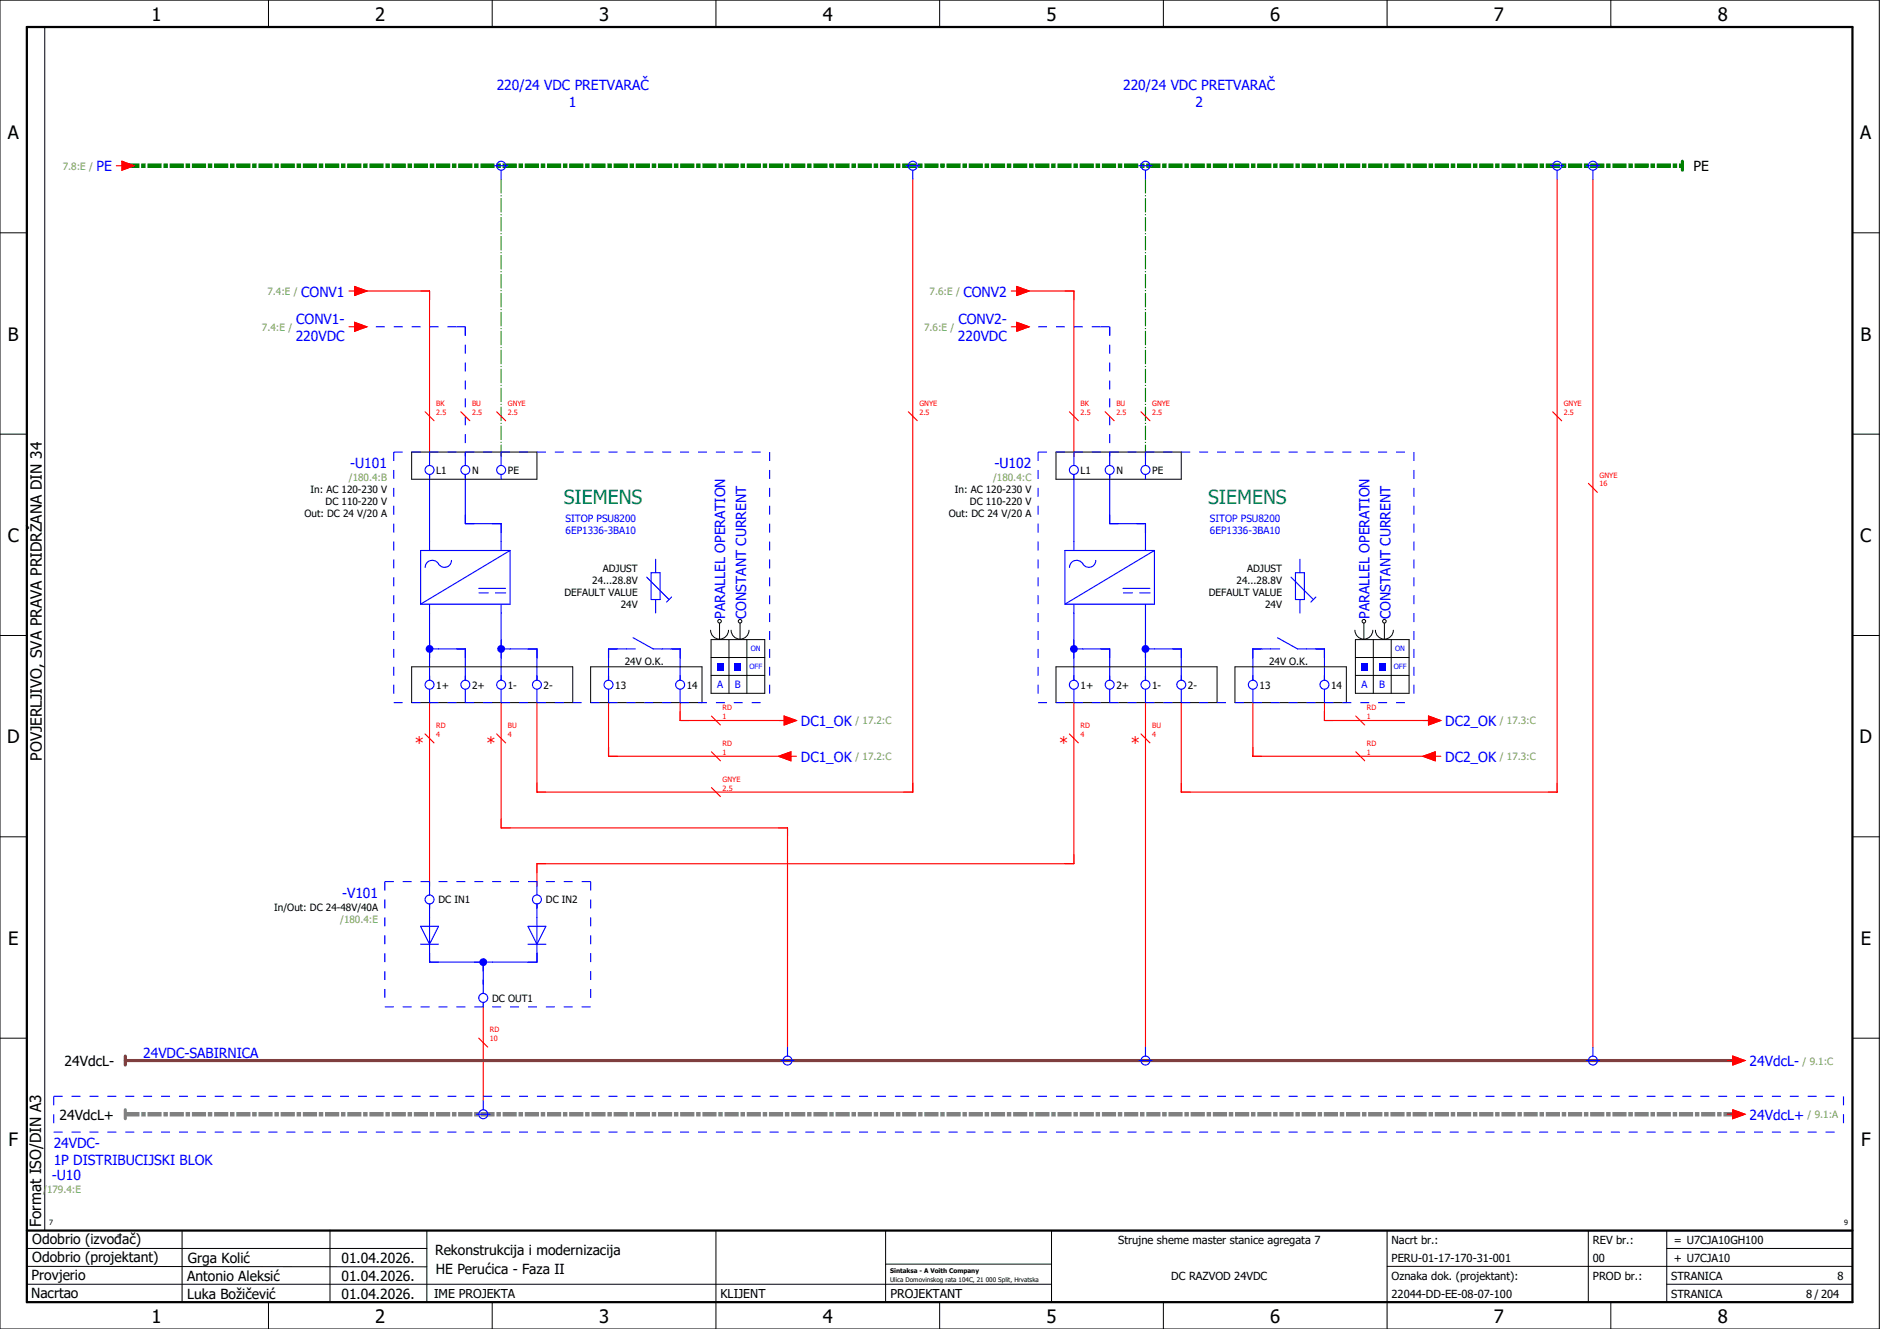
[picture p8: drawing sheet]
<svg xmlns="http://www.w3.org/2000/svg" width="420mm" height="297mm" viewBox="0 0 420 297" stroke-linecap="round" stroke-linejoin="round" font-family="sans-serif">
<g fill="none" stroke="#000" stroke-width=".22">
<path d="M0 0h420v297h-420zM10 6v269M60 0v6M110 0v6M160 0v6M210 0v6M260 0v6M310 0v6M360 0v6M0 52h6M414 52h6M0 97h6"/>
<path d="M414 97h6M92 101h28v6.1h-28zM160.8 139.3v3.6M165.4 139.3v3.6M0 142h6M92 149h36v8h-36zM132 149h24.9v8h-24.9zM158.8 140.9a2 2 0 0 0 2 2 2 2 0 0 0 2-2M158.9 143h12v12h-12zM158.9 147h12M158.9 151h12M162.9 143v12"/>
<path d="M163.4 140.9a2 2 0 0 0 2 2 2 2 0 0 0 2-2M166.9 143v12M414 142h6M414 176.3v87.4M0 187h6M414 187h6M0 232h6M414 232h6M6 279h89.4M40.7 275v16M73.7 274.9v16M95.4 275.1v16"/>
<path d="M160 275v22M197.9 275.1v16M310 275v22M355 275v16M372.5 279h41.5M372.5 275v16M414 275h-179v16M6 283l89.4 .1M6 287h229M60 291v6M110 291v6M197.9 282.5h37.1"/>
<path d="M210 291v6M260 291v6M310 283h104M360 291v6M372.5 287h41.5"/>
<circle cx="160.8" cy="138.9" r=".4"/>
<circle cx="165.4" cy="138.9" r=".4"/>
</g>
<path d="M6 6h408v285h-408zM6 275h408" fill="none" stroke="#000" stroke-width=".5"/>
<g fill="none" stroke="#f00" stroke-width=".25">
<path d="M204 40v137h-84v-20M348 40v137h-84v-20M356 40v194M80 65h16v37M228 65h12v37M96 157v41M112 157v28h64v49M136 157v12h40M152 157v4h24M240 157v36h-120v5M256 157v77M280 157v12h40"/>
<path d="M296 157v4h24M108 224v22"/>
</g>
<g fill="none" stroke="#00f" stroke-width=".25">
<path d="M96 106v15M104 106v11h8v4M240 106v15M248 106v11h8v4M96 137v15M112 137v15M240 137v15M256 137v15M96 145h8v7M114 145h6v7M140 145h-4v7M148 145h4v7"/>
<path d="M242 145h6v7M258 145h6v7M284 145h-4v7M292 145h4v7M96 202v3M96 213v2h12v5M120 202v3M120 213v2h-10"/>
</g>
<path d="M80 73h24M104 73v29M228 73h20M248 73v29" fill="none" stroke="#00f" stroke-width=".25" stroke-dasharray="2 2" stroke-linecap="butt"/>
<path d="M112 40v62M256 40v62" fill="none" stroke="#008000" stroke-width=".25" stroke-dasharray="3.2 .4 .3 .4" stroke-linecap="butt"/>
<path d="M28 249h360" fill="none" stroke="#808080" stroke-width="1" stroke-dasharray="3.2 .4 1 .4" stroke-linecap="butt"/>
<path d="M28 237h360" fill="none" stroke="#7f3f3f" stroke-width=".7"/>
<path d="M28 37h348" fill="none" stroke="#008000" stroke-width="1" stroke-dasharray="3.2 .4 1 .4" stroke-linecap="butt"/>
<circle cx="96" cy="145" r=".87" fill="#00f"/>
<path d="M112 143v4M112 145h2" fill="none" stroke="#00f" stroke-width=".25"/>
<circle cx="112" cy="145" r=".88" fill="#00f"/>
<g fill="none" stroke="#00f" stroke-width=".25">
<path d="M96 101v3M96 106v1M104 101v3M104 106v1M112 101v3M112 106v1M248 115v2h2M254 117h2v2M96 121v2M96 135v2M100.9 125.3a1.62 1.62 0 0 1-1.4 1.5 1.62 1.62 0 0 1-1.8-1.1 1.6 1.6 0 0 0-1.7-.3 1.6 1.6 0 0 0-1 1.4M107 132.5h2.2"/>
<path d="M107 131.5h6M110.8 132.5h2.2M112 121v2M112 135v2M114 123l-20 12M114 123v12h-20M114 123h-20v12M144.5 129l5 5M145.5 128h2v6h-2zM146.5 125v3M146.5 134v3M150.1 133.4l-1.1 1.2"/>
<path d="M96 151v1M96 154v3M102 145h2v2M104 151v1M104 154v3M112 151v1M112 154v3M118 145h2v2M120 151v1M120 154v3M136 151v1M136 154v3"/>
<path d="M140 145h2M141.5 142.5l4.5 2.5h2M152 151v1M152 154v3M240 145h2M240 143v4M282 145h-2v2M294 145h2v2"/>
<circle cx="96" cy="105" r="1"/>
<circle cx="104" cy="105" r="1"/>
<circle cx="112" cy="105" r="1"/>
<circle cx="96" cy="153" r="1"/>
<circle cx="104" cy="153" r="1"/>
<circle cx="112" cy="153" r="1"/>
<circle cx="120" cy="153" r="1"/>
<circle cx="136" cy="153" r="1"/>
<circle cx="152" cy="153" r="1"/>
</g>
<path d="M88 101h84M88 101v56M172 101v56M88 157h84" fill="none" stroke="#00f" stroke-width=".25" stroke-dasharray="2 2" stroke-linecap="butt"/>
<g fill="none" stroke="#000" stroke-width=".22">
<path d="M236 101h28v6.1h-28zM304.8 139.3v3.6M309.4 139.3v3.6M236 149h36v8h-36zM276 149h24.9v8h-24.9zM302.8 140.9a2 2 0 0 0 2 2 2 2 0 0 0 2-2M302.9 143h12v12h-12zM302.9 147h12M302.9 151h12M306.9 143v12M307.4 140.9a2 2 0 0 0 2 2 2 2 0 0 0 2-2M310.9 143v12"/>
<circle cx="304.8" cy="138.9" r=".4"/>
<circle cx="309.4" cy="138.9" r=".4"/>
</g>
<circle cx="240" cy="145" r=".87" fill="#00f"/>
<path d="M256 143v4M256 145h2" fill="none" stroke="#00f" stroke-width=".25"/>
<circle cx="256" cy="145" r=".88" fill="#00f"/>
<g fill="none" stroke="#00f" stroke-width=".25">
<path d="M240 101v3M240 106v1M248 101v3M248 106v1M256 101v3M256 106v1M240 121v2M240 135v2M244.9 125.3a1.62 1.62 0 0 1-1.4 1.5 1.62 1.62 0 0 1-1.8-1.1 1.6 1.6 0 0 0-1.7-.3 1.6 1.6 0 0 0-1 1.4M251 132.5h2.2M251 131.5h6M254.8 132.5h2.2"/>
<path d="M256 121v2M256 135v2M258 123l-20 12M258 123v12h-20M258 123h-20v12M288.5 129l5 5M289.5 128h2v6h-2zM290.5 125v3M290.5 134v3M294.1 133.4l-1.1 1.2M240 151v1M240 154v3"/>
<path d="M246 145h2v2M248 151v1M248 154v3M256 151v1M256 154v3M262 145h2v2M264 151v1M264 154v3M280 151v1M280 154v3M284 145h2M285.5 142.5l4.5 2.5h2"/>
<path d="M296 151v1M296 154v3M96 213v2h2M106 215h4M108 215v2M120 213v2h-2"/>
<circle cx="240" cy="105" r="1"/>
<circle cx="248" cy="105" r="1"/>
<circle cx="256" cy="105" r="1"/>
<circle cx="240" cy="153" r="1"/>
<circle cx="248" cy="153" r="1"/>
<circle cx="256" cy="153" r="1"/>
<circle cx="264" cy="153" r="1"/>
<circle cx="280" cy="153" r="1"/>
<circle cx="296" cy="153" r="1"/>
</g>
<path d="M102 73h2M104 73v2M232 101h84M232 101v56M316 101v56M232 157h84" fill="none" stroke="#00f" stroke-width=".25" stroke-dasharray="2 2" stroke-linecap="butt"/>
<path d="M94 65h2v2" fill="none" stroke="#f00" stroke-width=".25"/>
<circle cx="108" cy="215" r=".88" fill="#00f"/>
<g fill="none" stroke="#00f" stroke-width=".25">
<path d="M110.5 37h3M112 38v2M202.5 37h3M204 38v2M254.5 37h3M256 38v2M346.5 37h3M348 38v2M354.5 37h3M356 38v2M96 197v3M120 197v3"/>
<path d="M94 207h4l-2 4zM94 211h4M96 202v1M96 205v8M108 219v3M118 211h4M118 207h4l-2 4zM120 202v1M120 205v8M108 224v1M174.5 237h3M176 234v2"/>
<path d="M254.5 237h3M256 234v2M354.5 237h3M356 234v2M106.5 249h3M108 246v2"/>
<circle cx="112" cy="37" r="1"/>
<circle cx="204" cy="37" r="1"/>
<circle cx="256" cy="37" r="1"/>
<circle cx="348" cy="37" r="1"/>
<circle cx="356" cy="37" r="1"/>
<circle cx="96" cy="201" r="1"/>
<circle cx="120" cy="201" r="1"/>
<circle cx="108" cy="223" r="1"/>
<circle cx="176" cy="237" r="1"/>
<circle cx="256" cy="237" r="1"/>
<circle cx="356" cy="237" r="1"/>
<circle cx="108" cy="249" r="1"/>
</g>
<path d="M246 73h2M248 73v2M86 197h46M86 197v28M132 197v28M86 225h46M12 253h400M12 245h400M12 245v8M412 245v8" fill="none" stroke="#00f" stroke-width=".25" stroke-dasharray="2 2" stroke-linecap="butt"/>
<g fill="none" stroke="#f00" stroke-width=".25">
<path d="M26 37h1.3M27.3 36l2.7 1-2.7 1zM78 65h1.3M78 73h1.3M79.3 64l2.7 1-2.7 1zM79.3 72l2.7 1-2.7 1zM226 65h1.2M226 73h1.2M227.2 64l2.8 1-2.8 1zM227.2 72l2.8 1-2.8 1zM238 65h2v2M95 92l2 2"/>
<path d="M103 92l2 2M111 92l2 2M203 92l2 2M239 92l2 2M247 92l2 2M255 92l2 2M347 92l2 2M355 108l2 2M152 159v2h2M296 159v2h2M95 164l2 2M111 164l2 2"/>
<path d="M120 175v2h2M136 167v2h2M159 160l2 2M159 168l2 2M159 176l2 2M174 161h1.3M174 169l2.8-1v2zM175.3 160l2.7 1-2.7 1zM176.8 169h1.2M204 175v2h-2M239 164l2 2M255 164l2 2"/>
<path d="M264 175v2h2M280 167v2h2M303 168l2 2M303 160l2 2M318 161h1.3M318 169l2.8-1v2zM319.3 160l2.7 1-2.7 1zM320.8 169h1.2M348 175v2h-2M174 185h2v2M107 232l2 2M386 237h1.3"/>
<path d="M387.3 236l2.7 1-2.7 1zM386 249h1.3M387.3 248l2.7 1-2.7 1z"/>
</g>
<path d="M376 36v2" fill="none" stroke="#008000" stroke-width=".7"/>
<path d="M28 248v2" fill="none" stroke="#808080" stroke-width=".7"/>
<path d="M28 236v2" fill="none" stroke="#7f3f3f" stroke-width=".7"/>
<g fill="#f00" stroke="#f00" stroke-width=".22">
<path d="M175.3 160l2.7 1-2.7 1z"/>
<path d="M174 169l2.8-1v2z"/>
<path d="M318 169l2.8-1v2z"/>
<path d="M319.3 160l2.7 1-2.7 1z"/>
<path d="M27.3 36l2.7 1-2.7 1z"/>
<path d="M387.3 248l2.7 1-2.7 1z"/>
<path d="M387.3 236l2.7 1-2.7 1z"/>
<path d="M227.2 64l2.8 1-2.8 1z"/>
<path d="M227.2 72l2.8 1-2.8 1z"/>
<path d="M79.3 64l2.7 1-2.7 1z"/>
<path d="M79.3 72l2.7 1-2.7 1z"/>
</g>
<g font-size="12.4" fill="#00f">
<text x="159" y="150">.</text>
<text x="163" y="150">.</text>
<text x="303" y="150">.</text>
<text x="307" y="150">.</text>
</g>
<g font-size="4.3" fill="#007f7f">
<text x="126" y="112.7">SIEMENS</text>
<text x="270" y="112.7">SIEMENS</text>
</g>
<g font-size="4.1">
<text x="33.9" y="4.7">1</text>
<text x="83.9" y="4.7">2</text>
<text x="133.9" y="4.7">3</text>
<text x="183.9" y="4.7">4</text>
<text x="233.9" y="4.7">5</text>
<text x="283.9" y="4.7">6</text>
<text x="333.9" y="4.7">7</text>
<text x="383.9" y="4.7">8</text>
<text x="1.8" y="31.2">A</text>
<text x="415.8" y="31.2">A</text>
<text x="1.8" y="76.2">B</text>
<text x="415.8" y="76.2">B</text>
<text x="1.8" y="121.2">C</text>
<text x="415.8" y="121.2">C</text>
<text x="1.6" y="166.2">D</text>
<text x="415.6" y="166.2">D</text>
<text x="1.8" y="211.2">E</text>
<text x="415.8" y="211.2">E</text>
<text x="1.9" y="256.2">F</text>
<text x="415.9" y="256.2">F</text>
<text x="33.9" y="295.7">1</text>
<text x="83.9" y="295.7">2</text>
<text x="133.9" y="295.7">3</text>
<text x="183.9" y="295.7">4</text>
<text x="233.9" y="295.7">5</text>
<text x="283.9" y="295.7">6</text>
<text x="333.9" y="295.7">7</text>
<text x="383.9" y="295.7">8</text>
</g>
<g font-size="3.7" fill="#f00">
<text x="92.7" y="167.4">*</text>
<text x="108.7" y="167.4">*</text>
<text x="236.7" y="167.4">*</text>
<text x="252.7" y="167.4">*</text>
</g>
<g font-size="3.4">
<text x="9.4" y="170" transform="rotate(-90 9.4 170)">POVJERLJIVO, SVA PRAVA PRIDRŽANA DIN 34</text>
<text x="9.2" y="274.3" transform="rotate(-90 9.2 274.3)">Format ISO/DIN A3</text>
</g>
<g font-size="3.1" fill="#00f">
<text x="111" y="20.1">220/24 VDC PRETVARAČ</text>
<text x="127.2" y="23.9">1</text>
<text x="251" y="20.1">220/24 VDC PRETVARAČ</text>
<text x="267.2" y="23.9">2</text>
<text x="21.5" y="38.3">PE</text>
<text x="67.3" y="66.3">CONV1</text>
<text x="215.3" y="66.3">CONV2</text>
<text x="66.1" y="76.1">220VDC</text>
<text x="66.2" y="72.4">CONV1-</text>
<text x="214.1" y="76.1">220VDC</text>
<text x="214.2" y="72.4">CONV2-</text>
<text x="78.2" y="104.6">-U101</text>
<text x="222.2" y="104.6">-U102</text>
<text x="162.1" y="138.3" transform="rotate(-90 162.1 138.3)">PARALLEL OPERATION</text>
<text x="166.7" y="138.3" transform="rotate(-90 166.7 138.3)">CONSTANT CURRENT</text>
<text x="306.1" y="138.3" transform="rotate(-90 306.1 138.3)">PARALLEL OPERATION</text>
<text x="310.7" y="138.3" transform="rotate(-90 310.7 138.3)">CONSTANT CURRENT</text>
<text x="179" y="162.3">DC1_OK</text>
<text x="323" y="162.3">DC2_OK</text>
<text x="179" y="170.3">DC1_OK</text>
<text x="323" y="170.3">DC2_OK</text>
<text x="76.4" y="200.6">-V101</text>
<text x="32" y="236.4">24VDC-SABIRNICA</text>
<text x="391" y="238.3">24VdcL-</text>
<text x="391" y="250.3">24VdcL+</text>
<text x="12" y="256.6">24VDC-</text>
<text x="11.6" y="263.7">-U10</text>
<text x="12" y="260.4">1P DISTRIBUCIJSKI BLOK</text>
</g>
<g font-size="3.1">
<text x="378.5" y="38.3">PE</text>
<text x="14.4" y="238.3">24VdcL-</text>
<text x="13.3" y="250.3">24VdcL+</text>
<text x="7.2" y="278.1">Odobrio (izvođač)</text>
<text x="97.2" y="280.5">Rekonstrukcija i modernizacija</text>
<text x="7.1" y="286.1">Provjerio</text>
<text x="7.2" y="282.1">Odobrio (projektant)</text>
<text x="41.8" y="286.2">Antonio Aleksić</text>
<text x="42" y="282.3">Grga Kolić</text>
<text x="76.3" y="282.3">01.04.2026.</text>
<text x="76.3" y="286.3">01.04.2026.</text>
<text x="97.4" y="284.8">HE Perućica - Faza II</text>
<text x="6.9" y="290">Nacrtao</text>
<text x="41.8" y="290.3">Luka Božičević</text>
<text x="76.3" y="290.3">01.04.2026.</text>
</g>
<g font-size="2.7">
<text x="97" y="290.1">IME PROJEKTA</text>
<text x="161" y="290.1">KLIJENT</text>
<text x="199" y="290.1">PROJEKTANT</text>
</g>
<g font-size="2.5">
<text x="249.9" y="278">Strujne sheme master stanice agregata 7</text>
<text x="311" y="278">Nacrt br.:</text>
<text x="356" y="278">REV br.:</text>
<text x="374.1" y="278">= U7CJA10GH100</text>
<text x="261.8" y="286">DC RAZVOD 24VDC</text>
<text x="311" y="286">Oznaka dok. (projektant):</text>
<text x="311" y="282">PERU-01-17-170-31-001</text>
<text x="356" y="286">PROD br.:</text>
<text x="356" y="282">00</text>
<text x="373.5" y="286">STRANICA</text>
<text x="374.1" y="282.1">+ U7CJA10</text>
<text x="410.6" y="286">8</text>
<text x="311" y="290">22044-DD-EE-08-07-100</text>
<text x="373.5" y="290">STRANICA</text>
<text x="403.6" y="290">8 / 204</text>
</g>
<g font-size="2.2" fill="#7ca552">
<text x="14" y="37.9">7.8:E /</text>
<text x="59.8" y="65.9">7.4:E /</text>
<text x="207.8" y="65.9">7.6:E /</text>
<text x="58.5" y="73.9">7.4:E /</text>
<text x="206.5" y="73.9">7.6:E /</text>
<text x="78" y="107.5">/180.4:B</text>
<text x="222" y="107.5">/180.4:C</text>
<text x="191.2" y="161.9">/ 17.2:C</text>
<text x="335.2" y="161.9">/ 17.3:C</text>
<text x="191.2" y="169.9">/ 17.2:C</text>
<text x="335.2" y="169.9">/ 17.3:C</text>
<text x="76" y="206.2">/180.4:E</text>
<text x="402.9" y="237.9">/ 9.1:C</text>
<text x="404" y="249.9">/ 9.1:A</text>
<text x="9.7" y="266.5">/179.4:E</text>
</g>
<g font-size="2.2">
<text x="97.5" y="105.9">L1</text>
<text x="105.5" y="105.9">N</text>
<text x="113.5" y="105.9">PE</text>
<text x="241.5" y="105.9">L1</text>
<text x="249.5" y="105.9">N</text>
<text x="257.5" y="105.9">PE</text>
<text x="69.4" y="110.2">In: AC 120-230 V</text>
<text x="72.8" y="112.9">DC 110-220 V</text>
<text x="213.4" y="110.2">In: AC 120-230 V</text>
<text x="216.8" y="112.9">DC 110-220 V</text>
<text x="68.1" y="115.6">Out: DC 24 V/20 A</text>
<text x="212.1" y="115.6">Out: DC 24 V/20 A</text>
<text x="132.4" y="130.5">24...28.8V</text>
<text x="134.7" y="127.8">ADJUST</text>
<text x="276.4" y="130.5">24...28.8V</text>
<text x="278.7" y="127.8">ADJUST</text>
<text x="126.2" y="133.2">DEFAULT VALUE</text>
<text x="138.7" y="135.9">24V</text>
<text x="270.2" y="133.2">DEFAULT VALUE</text>
<text x="282.7" y="135.9">24V</text>
<text x="139.6" y="148.6">24V O.K.</text>
<text x="283.6" y="148.6">24V O.K.</text>
<text x="97.5" y="153.9">1+</text>
<text x="105.5" y="153.9">2+</text>
<text x="113.5" y="153.9">1-</text>
<text x="121.5" y="153.9">2-</text>
<text x="137.5" y="153.9">13</text>
<text x="153.5" y="153.9">14</text>
<text x="241.5" y="153.9">1+</text>
<text x="249.5" y="153.9">2+</text>
<text x="257.5" y="153.9">1-</text>
<text x="265.5" y="153.9">2-</text>
<text x="281.5" y="153.9">13</text>
<text x="297.5" y="153.9">14</text>
<text x="61.3" y="203.5">In/Out: DC 24-48V/40A</text>
<text x="98" y="201.9">DC IN1</text>
<text x="122" y="201.9">DC IN2</text>
<text x="110" y="223.9">DC OUT1</text>
</g>
<g font-size="2.2" fill="#00f">
<text x="126.4" y="116.7">SITOP PSU8200</text>
<text x="126.4" y="119.4">6EP1336-3BA10</text>
<text x="270.4" y="116.7">SITOP PSU8200</text>
<text x="270.4" y="119.4">6EP1336-3BA10</text>
<text x="160.2" y="153.8">A</text>
<text x="164.3" y="153.8">B</text>
<text x="304.2" y="153.8">A</text>
<text x="308.3" y="153.8">B</text>
</g>
<g font-size="1.6" fill="#f00">
<text x="97.5" y="92.7">2.5</text>
<text x="97.5" y="90.8">BK</text>
<text x="105.5" y="92.7">2.5</text>
<text x="105.5" y="90.8">BU</text>
<text x="113.5" y="92.7">2.5</text>
<text x="113.5" y="90.8">GNYE</text>
<text x="205.5" y="92.7">2.5</text>
<text x="205.5" y="90.8">GNYE</text>
<text x="241.5" y="92.7">2.5</text>
<text x="241.5" y="90.8">BK</text>
<text x="249.5" y="92.7">2.5</text>
<text x="249.5" y="90.8">BU</text>
<text x="257.5" y="92.7">2.5</text>
<text x="257.5" y="90.8">GNYE</text>
<text x="349.5" y="92.7">2.5</text>
<text x="349.5" y="90.8">GNYE</text>
<text x="357.5" y="106.8">GNYE</text>
<text x="357.5" y="108.7">16</text>
<text x="161.5" y="160.7">1</text>
<text x="161.5" y="158.8">RD</text>
<text x="305.5" y="160.7">1</text>
<text x="305.5" y="158.8">RD</text>
<text x="97.5" y="164.7">4</text>
<text x="97.5" y="162.8">RD</text>
<text x="113.5" y="164.7">4</text>
<text x="113.5" y="162.8">BU</text>
<text x="161.5" y="166.8">RD</text>
<text x="241.5" y="164.7">4</text>
<text x="241.5" y="162.8">RD</text>
<text x="257.5" y="164.7">4</text>
<text x="257.5" y="162.8">BU</text>
<text x="305.5" y="166.8">RD</text>
<text x="161.5" y="168.7">1</text>
<text x="305.5" y="168.7">1</text>
<text x="161.5" y="176.7">2.5</text>
<text x="161.5" y="174.8">GNYE</text>
<text x="109.5" y="232.7">10</text>
<text x="109.5" y="230.8">RD</text>
</g>
<g font-size="1.6" fill="#00f">
<text x="167.5" y="149.6">OFF</text>
<text x="167.8" y="145.6">ON</text>
<text x="311.5" y="149.6">OFF</text>
<text x="311.8" y="145.6">ON</text>
</g>
<g font-size="1.6">
<text x="11" y="273.7">7</text>
<text x="412.1" y="273.7">9</text>
</g>
<g font-size="1.4">
<text x="198.9" y="284.4">Sintaksa - A Voith Company</text>
<text x="198.9" y="286.4">Ulica Domovinskog rata 104C, 21 000 Split, Hrvatska</text>
</g>
</svg>
